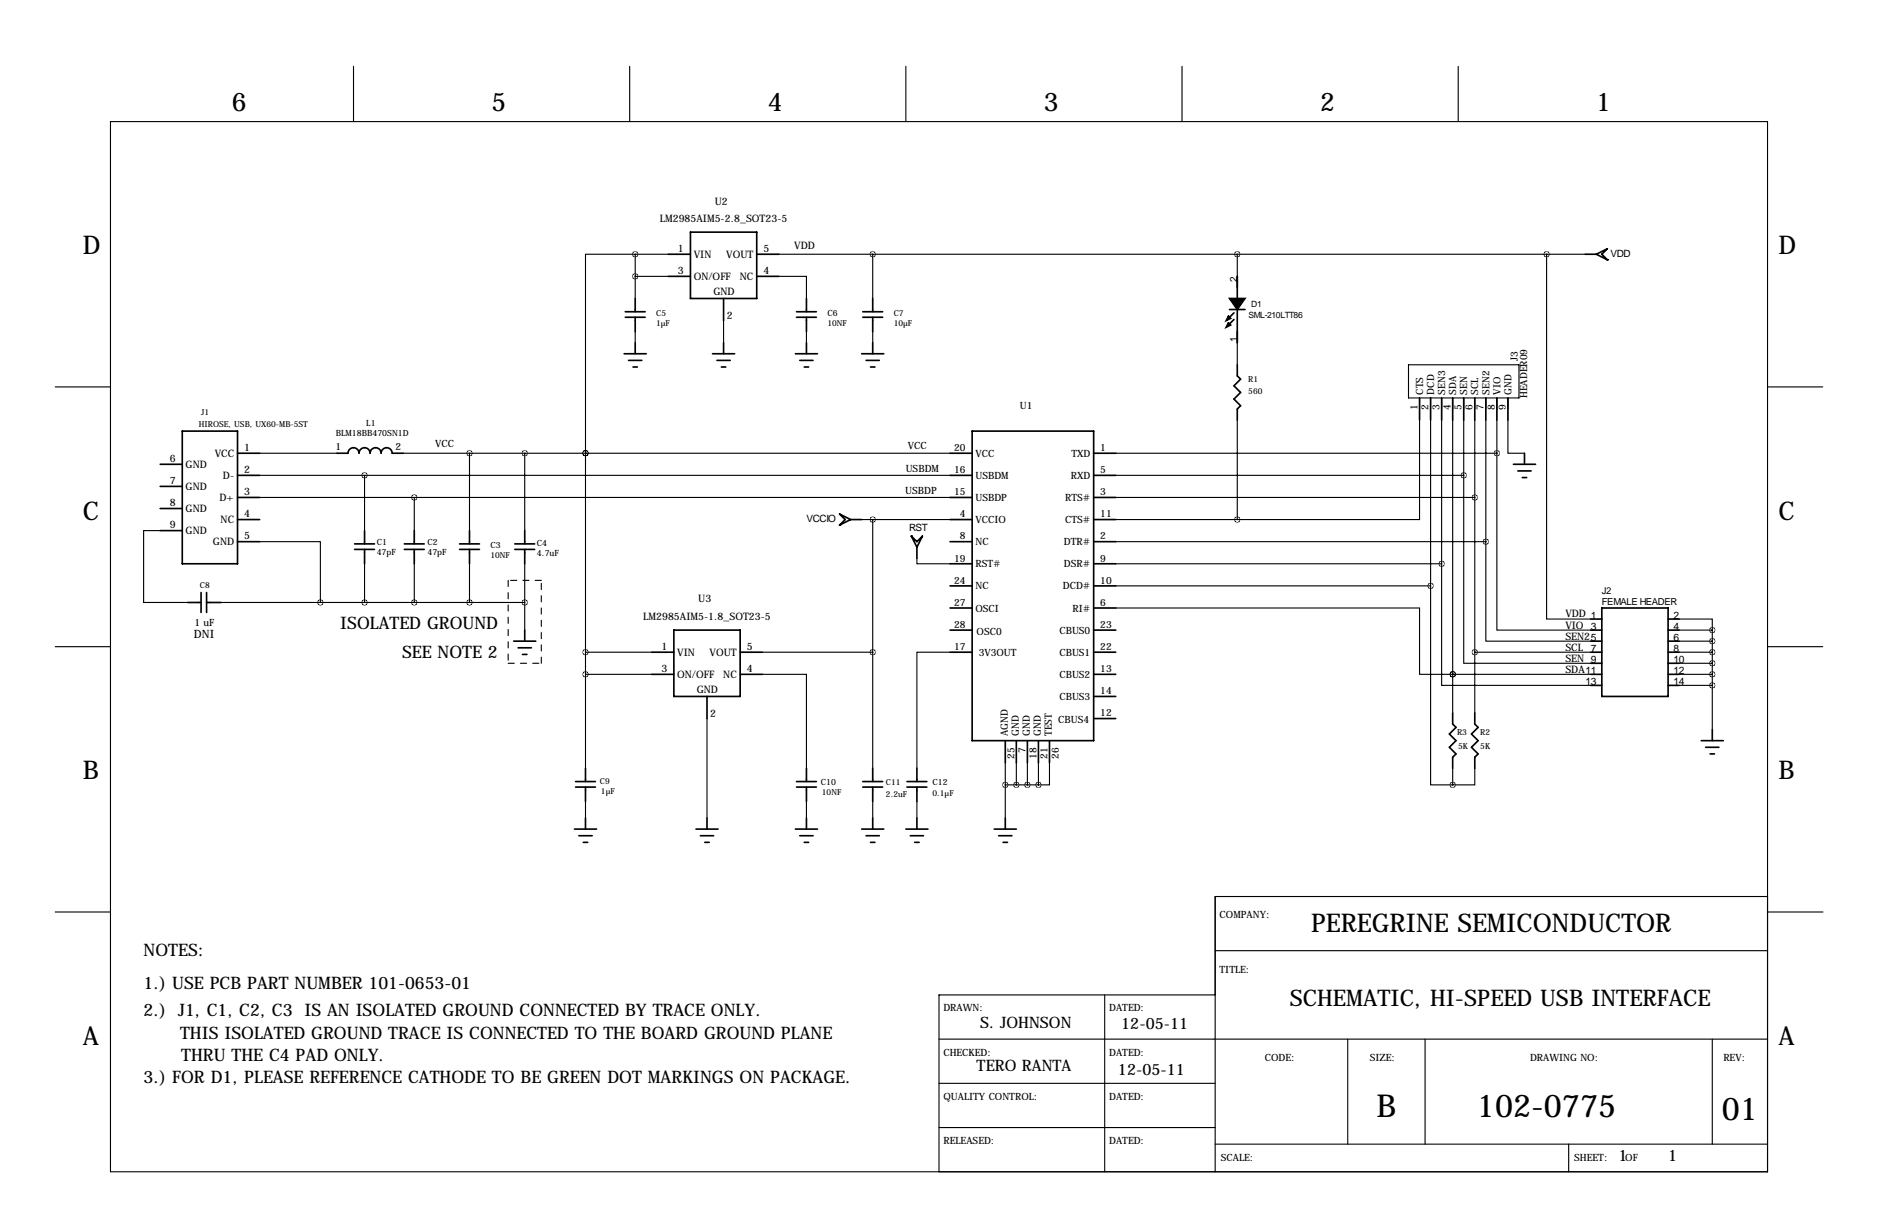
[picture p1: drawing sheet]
<svg xmlns="http://www.w3.org/2000/svg" width="432mm" height="279mm" viewBox="0 0 432 279" stroke-linecap="round" stroke-linejoin="round" font-family="sans-serif">
<g fill="none" stroke="#000" stroke-width=".25">
<path d="M81.3 15.2v12.7M144.8 15.2v12.7M208.3 15.2v12.7M271.8 15.2v12.7M335.3 15.2v12.7M25.4 27.9h381v241.3h-381zM146 58.4h-11.4v45.7M146 58.4v10.2M146 58.4h7.7M179.1 58.4h185.4M200.7 58.4v10.2M284.5 58.4v5.1"/>
<path d="M355.6 58.4v83.8h10.2M146 76.2v2.5M146 63.5h7.7M166.4 73.7v5M179.1 63.5h6.3v5.1M185.4 76.2v2.5M200.7 76.2v2.5M284.5 78.7v5.1M12.7 88.9h12.7M284.5 96.5v22.9M323.8 83.8h25.4v7.6h-25.4zM326.4 96.5v22.9h-41.9"/>
<path d="M326.4 91.4v2.6M328.9 91.4v2.6M328.9 96.5v38.1M331.5 91.4v2.6M331.5 96.5v33M334 91.4v2.6M334 96.5v67.3M336.5 91.4v2.6M336.5 96.5v12.7M339.1 91.4v2.6M339.1 96.5v67.3M341.6 91.4v2.6"/>
<path d="M341.6 96.5v28M344.2 91.4v2.6M344.2 96.5v7.6M346.7 96.5v7.6h3.8M346.7 91.4v2.6M406.4 88.9h12.7M59.7 109.2h158.7M59.7 114.3h158.7M59.7 104.1h17.8M83.8 109.2v12.7M92.7 104.1h125.7M95.2 114.3v7.6"/>
<path d="M107.9 104.1v17.8M120.6 104.1v17.8M134.6 104.1h.1M134.6 104.1v72.4M198.1 119.4h20.3M200.7 119.4v57.1M256.5 109.2h80M256.5 114.3h82.6M256.5 104.1h87.7M256.5 119.4h28M336.5 109.2v43.2h29.3M344.2 104.1v40.7h21.6"/>
<path d="M36.8 121.9h-3.8v16.5h10.2M50.8 138.4h69.8M59.7 124.5h14v13.9M83.8 129.5v8.9M95.2 129.5v8.9M107.9 129.5v8.9M120.6 129.5v15.3M210.8 128.3v1.2h7.6M256.5 139.7h69.9v15.2h7.6M256.5 124.5h85.1M256.5 129.5h75M256.5 134.6h72.4"/>
<path d="M328.9 134.6v45.7h5.1M331.5 129.5v28h34.3M341.6 124.5v22.8h24.2M12.7 148.6h12.7M134.6 149.9h15.3M134.6 154.9h15.3M175.3 154.9h10.1v21.6M175.3 149.9h25.4M218.4 149.9h-7.6v26.6M334 154.9h.1M334 154.9h31.8M339.1 149.9h26.7"/>
<path d="M386.1 142.2h7.6v2.6M386.1 144.8h7.6M386.1 147.3h7.6M386.1 149.9h7.6M386.1 152.4h7.6M386.1 154.9h7.6M386.1 157.5h7.6M393.7 144.8v22.8M406.4 148.6h12.7M162.6 165.1v22.9M231.1 175.3v12.7M233.7 175.3v5"/>
<path d="M236.2 175.3v5M238.8 175.3v5M241.3 175.3v5h-2.5M334 176.5v3.8M339.1 176.5v3.8h-5.1M134.6 184.1v3.9M185.4 184.1v3.9M200.7 184.1v3.9M210.8 184.1v3.9M231.1 180.3h7.7M12.7 209.5h12.7M279.4 218.4h127"/>
<path d="M406.4 206h-127v63.2M406.5 209.5h12.7M215.9 238.8h190.5M254 228.6v40.6M279.4 228.6h-63.5v40.6M309.9 238.8v24.1M327.7 238.8v24.1M393.7 238.8v24.1M215.9 248.9h63.5M215.9 259.1h63.5M279.4 262.9h127M360.7 262.9v6.3"/>
</g>
<path d="M116.8 133.3v19.1M124.5 133.3h-7.7M116.8 152.4h7.7M124.5 152.4v-19.1" fill="none" stroke="#000" stroke-width=".25" stroke-dasharray="1.4 1.4"/>
<g fill="none" stroke="#000" stroke-width=".38">
<path d="M153.7 58.4h5M158.7 53.3h15.3v15.3h-15.3zM174 58.4h5.1M364.5 58.4h2.5M367 58.4l2.6 1.3M367 58.4l2.6-1.2-1.3 1.2 1.3 1.3M369.6 59.7h.1M143.8 72.9h4.5M143.8 71.6h4.5M146 68.6v3M146 72.9v3.3M146 78.7v2.6"/>
<path d="M153.7 63.5h5M166.4 68.6v5.1M166.4 78.7v2.6M174 63.5h5.1M183.1 72.9h4.6M183.1 71.6h4.6M185.4 68.6v3M185.4 72.9v3.3M185.4 78.7v2.6M198.4 72.9h4.5M198.4 71.6h4.5M200.7 68.6v3"/>
<path d="M200.7 72.9v3.3M200.7 78.7v2.6M282.7 71.1h3.6M283.7 71.9l-1.5 1.5M283.7 73.4l-1.5 1.5M284.5 63.5v5.1M284.5 71.1v7.6M41.9 99.1h12.7v30.4h-12.7zM143.5 81.3h5.1M144.5 82.8h3.1M145.5 84.3h1.1M163.8 81.3h5.1"/>
<path d="M164.8 82.8h3.1M165.9 84.3h1M182.9 81.3h5.1M183.9 82.8h3M184.9 84.3h1M198.1 81.3h5.1M199.1 82.8h3.1M200.2 84.3h1M223.5 99.1h28v71.1h-28zM284.5 83.8v2.6l.7 .7-1.5 1.5 1.5 1.6-1.5 1.5 1.5 1.5-.7 .8v2.5M326.4 91.4v5.1M328.9 91.4v5.1"/>
<path d="M331.5 91.4v5.1M334 91.4v5.1M336.5 91.4v5.1M339.1 91.4v5.1M341.6 91.4v5.1M344.2 91.4v5.1M346.7 91.4v5.1M36.8 106.7h5.1M36.8 111.8h5.1M36.8 116.8h5.1M54.6 104.1h5.1M54.6 109.2h5.1"/>
<path d="M54.6 114.3h5.1M54.6 119.4h5.1M77.5 104.1h2.5a1.27 1.27 0 0 1 1.3-1.2 1.27 1.27 0 0 1 1.2 1.2 1.27 1.27 0 0 1 1.3-1.2 1.27 1.27 0 0 1 1.3 1.2 1.27 1.27 0 0 1 1.3-1.2 1.27 1.27 0 0 1 1.2 1.2 1.27 1.27 0 0 1 1.3-1.2 1.27 1.27 0 0 1 1.3 1.2h2.5M195.6 119.4h2.5M195.6 119.4l-2.6 1.3M195.6 119.4l-2.6-1.3 1.3 1.3-1.3 1.3M218.4 104.1h5.1M218.4 109.2h5.1M218.4 114.3h5.1M218.4 119.4h5.1M251.5 104.1h5M251.5 109.2h5"/>
<path d="M251.5 114.3h5M251.5 119.4h5M348 106.7h5.1M349 108.2h3M350 109.7h1M350.5 104.1v2.6M36.8 121.9h5.1M43.2 138.4h3M46.2 136.1v4.6M47.5 138.4h3.3M47.5 136.1v4.6M54.6 124.5h5.1"/>
<path d="M81.5 126.2h4.6M81.5 125h4.6M83.8 121.9v3.1M83.8 126.2v3.3M93 126.2h4.5M93 125h4.5M95.2 121.9v3.1M95.2 126.2v3.3M105.7 126.2h4.5M105.7 125h4.5M107.9 121.9v3.1M107.9 126.2v3.3"/>
<path d="M118.4 126.2h4.5M118.4 125h4.5M120.6 121.9v3.1M120.6 126.2v3.3M193 120.7h.1M209.5 123.2h.1M209.5 123.2l1.3 2.5M209.5 123.2l1.3 1.3 1.3-1.3-1.3 2.5M210.8 125.7v2.6M218.4 139.7h5.1M218.4 124.5h5.1M218.4 129.5h5.1"/>
<path d="M218.4 134.6h5.1M251.5 139.7h5M251.5 124.5h5M251.5 129.5h5M251.5 134.6h5M368.3 139.7h15.2v20.3h-15.2zM118.1 147.3h5.1M119.1 148.8h3.1M120.1 150.4h1.1M120.6 144.8v2.5M149.9 149.9h5M149.9 154.9h5"/>
<path d="M154.9 144.8h15.3v15.2h-15.3zM170.2 149.9h5.1M170.2 154.9h5.1M218.4 144.8h5.1M218.4 149.9h5.1M251.5 144.8h5M251.5 149.9h5M251.5 154.9h5M365.8 142.2h2.5M365.8 144.8h2.5M365.8 147.3h2.5M365.8 149.9h2.5"/>
<path d="M365.8 152.4h2.5M365.8 154.9h2.5M365.8 157.5h2.5M383.5 142.2h2.6M383.5 144.8h2.6M383.5 147.3h2.6M383.5 149.9h2.6M383.5 152.4h2.6M383.5 154.9h2.6M383.5 157.5h2.6M132.3 179.6h4.6M134.6 176.5v3.1"/>
<path d="M162.6 160v5.1M183.1 179.6h4.6M185.4 176.5v3.1M198.4 179.6h4.5M200.7 176.5v3.1M208.5 179.6h4.6M210.8 176.5v3.1M231.1 170.2v5.1M233.7 170.2v5.1M236.2 170.2v5.1M238.8 170.2v5.1M241.3 170.2v5.1"/>
<path d="M251.5 160h5M251.5 165.1h5M334 163.8v2.6l.8 .7-1.6 1.6 1.6 1.5-1.6 1.5 1.6 1.5-.8 .8v2.5M339.1 163.8v2.6l.8 .7-1.6 1.6 1.6 1.5-1.6 1.5 1.6 1.5-.8 .8v2.5M391.2 170.2h5M392.2 171.7h3M393.2 173.2h1M393.7 167.6v2.6M132.1 190.5h5.1M132.3 180.8h4.6M133.1 192h3M134.1 193.5h1"/>
<path d="M134.6 180.8v3.3M134.6 188v2.5M160 190.5h5.1M161 192h3.1M162.1 193.5h1M162.6 188v2.5M182.9 190.5h5.1M183.1 180.8h4.6M183.9 192h3M184.9 193.5h1M185.4 180.8v3.3M185.4 188v2.5"/>
<path d="M198.1 190.5h5.1M198.4 180.8h4.5M199.1 192h3.1M200.2 193.5h1M200.7 180.8v3.3M200.7 188v2.5M208.3 190.5h5.1M208.5 180.8h4.6M209.3 192h3M210.3 193.5h1M210.8 180.8v3.3M210.8 188v2.5"/>
<path d="M228.6 190.5h5.1M229.6 192h3.1M230.6 193.5h1M231.1 188v2.5"/>
</g>
<path d="M282.4 74.2l.6 .5-1.1 .5zM282.4 72.6l.6 .6-1.1 .5zM282.7 68.6h3.6l-1.8 2.5z" fill="#000" stroke="#000" stroke-width=".38"/>
<path d="M231.1 180.3a.05 .05 0 0 0 .1 0 .05 .05 0 0 0-.1 0zM233.6 180.3a.05 .05 0 0 0 .1 0 .05 .05 0 0 0-.1 0zM236.2 180.3a.05 .05 0 0 0 .1 0 .05 .05 0 0 0-.1 0zM146 63.5a.05 .05 0 0 0 .1 0 .05 .05 0 0 0-.1 0zM83.8 109.2a.05 .05 0 0 0 .1 0 .05 .05 0 0 0-.1 0zM95.2 114.3a.05 .05 0 0 0 .1 0 .05 .05 0 0 0-.1 0zM107.9 104.1a.05 .05 0 0 0 .1 0 .05 .05 0 0 0-.1 0zM120.6 104.1a.05 .05 0 0 0 .1 0 .05 .05 0 0 0-.1 0zM238.7 180.3a.05 .05 0 0 0 .1 0 .05 .05 0 0 0-.1 0zM83.8 138.4a.05 .05 0 0 0 .1 0 .05 .05 0 0 0-.1 0zM95.2 138.4a.05 .05 0 0 0 .1 0 .05 .05 0 0 0-.1 0zM107.9 138.4a.05 .05 0 0 0 .1 0 .05 .05 0 0 0-.1 0zM73.6 138.4a.05 .05 0 0 0 .1 0 .05 .05 0 0 0-.1 0zM120.6 138.4a.05 .05 0 0 0 .1 0 .05 .05 0 0 0-.1 0zM200.6 58.4a.05 .05 0 0 0 .1 0 .05 .05 0 0 0-.1 0zM134.6 104.1a.05 .05 0 0 0 .1 0 .05 .05 0 0 0-.1 0zM134.6 104.1a.05 .05 0 0 0 .1 0 .05 .05 0 0 0-.1 0zM146 58.4a.05 .05 0 0 0 .1 0 .05 .05 0 0 0-.1 0zM284.4 58.4a.05 .05 0 0 0 .1 0 .05 .05 0 0 0-.1 0zM134.6 149.9a.05 .05 0 0 0 .1 0 .05 .05 0 0 0-.1 0zM134.6 154.9a.05 .05 0 0 0 .1 0 .05 .05 0 0 0-.1 0zM200.6 149.9a.05 .05 0 0 0 .1 0 .05 .05 0 0 0-.1 0zM200.6 119.4a.05 .05 0 0 0 .1 0 .05 .05 0 0 0-.1 0zM334 154.9a.05 .05 0 0 0 .1 0 .05 .05 0 0 0-.1 0zM339 149.9a.05 .05 0 0 0 .1 0 .05 .05 0 0 0-.1 0zM334 180.3a.05 .05 0 0 0 .1 0 .05 .05 0 0 0-.1 0zM344.1 104.1a.05 .05 0 0 0 .1 0 .05 .05 0 0 0-.1 0zM341.6 124.5a.05 .05 0 0 0 .1 0 .05 .05 0 0 0-.1 0zM339 114.3a.05 .05 0 0 0 .1 0 .05 .05 0 0 0-.1 0zM336.5 109.2a.05 .05 0 0 0 .1 0 .05 .05 0 0 0-.1 0zM334 154.9a.05 .05 0 0 0 .1 0 .05 .05 0 0 0-.1 0zM331.4 129.5a.05 .05 0 0 0 .1 0 .05 .05 0 0 0-.1 0zM328.9 134.6a.05 .05 0 0 0 .1 0 .05 .05 0 0 0-.1 0zM284.4 119.4a.05 .05 0 0 0 .1 0 .05 .05 0 0 0-.1 0z" fill="#000" stroke="#000" stroke-width="1.3"/>
<g font-size="7.3">
<text x="316.5" y="256.5">B</text>
<text x="339.6" y="256.5">102-0775</text>
<text x="395.9" y="257.3">01</text>
</g>
<g font-size="5.9">
<text x="53.3" y="25.4">6</text>
<text x="113" y="25.4">5</text>
<text x="176.5" y="25.4">4</text>
<text x="240" y="25.4">3</text>
<text x="303.5" y="25.4">2</text>
<text x="367" y="25.4">1</text>
<text x="19" y="58.4">D</text>
<text x="408.9" y="58.4">D</text>
<text x="19" y="119.4">C</text>
<text x="408.9" y="119.4">C</text>
<text x="19" y="179.1">B</text>
<text x="408.9" y="179.1">B</text>
<text x="301.5" y="214.2">PEREGRINE SEMICONDUCTOR</text>
<text x="19" y="240">A</text>
<text x="408.9" y="240">A</text>
</g>
<text font-size="5.3" x="296.5" y="231.2">SCHEMATIC, HI-SPEED USB INTERFACE</text>
<g font-size="4">
<text x="78.2" y="144.5">ISOLATED GROUND</text>
<text x="92.5" y="151.1">SEE NOTE 2</text>
<text x="33" y="219.7">NOTES:</text>
<text x="33" y="227.3">1.) USE PCB PART NUMBER 101-0653-01</text>
<text x="33" y="233.4">2.) J1, C1, C2, C3 IS AN ISOLATED GROUND CONNECTED BY TRACE ONLY.</text>
<text x="41.4" y="238.8">THIS ISOLATED GROUND TRACE IS CONNECTED TO THE BOARD GROUND PLANE</text>
<text x="41.7" y="243.8">THRU THE C4 PAD ONLY.</text>
<text x="33" y="248.9">3.) FOR D1, PLEASE REFERENCE CATHODE TO BE GREEN DOT MARKINGS ON PACKAGE.</text>
</g>
<g font-size="3.6">
<text x="225.4" y="236.2">S. JOHNSON</text>
<text x="257.8" y="236.5">12-05-11</text>
<text x="224.6" y="246.1">TERO RANTA</text>
<text x="257" y="246.9">12-05-11</text>
<text x="372.1" y="266.7">1</text>
<text x="383.5" y="266.7">1</text>
</g>
<text font-size="2.6" x="44.6" y="146.6">DNI</text>
<g font-size="2.4">
<text x="164.4" y="47">U2</text>
<text x="151.7" y="50.9">LM2985AIM5-2.8_SOT23-5</text>
<text x="155.9" y="57.9">1</text>
<text x="159.5" y="59.3">VIN</text>
<text x="167" y="59.3">VOUT</text>
<text x="175.5" y="57.9">5</text>
<text x="182.6" y="57.2">VDD</text>
<text x="155.9" y="63">3</text>
<text x="159.5" y="64.3">ON/OFF NC</text>
<text x="175.5" y="63">4</text>
<text x="164" y="67.9">GND</text>
<text x="167.1" y="73.3">2</text>
<text x="39" y="106.2">6</text>
<text x="42.7" y="107.5">GND</text>
<text x="49.4" y="105">VCC</text>
<text x="56.1" y="103.6">1</text>
<text x="39" y="111.3">7</text>
<text x="42.7" y="112.6">GND</text>
<text x="51.3" y="110.1">D-</text>
<text x="56.1" y="113.8">3</text>
<text x="56.1" y="108.7">2</text>
<text x="39" y="116.3">8</text>
<text x="42.7" y="117.7">GND</text>
<text x="50.5" y="115.1">D+</text>
<text x="56.1" y="118.9">4</text>
<text x="39" y="121.4">9</text>
<text x="42.7" y="122.8">GND</text>
<text x="49" y="125.3">GND</text>
<text x="50.7" y="120.2">NC</text>
<text x="56.1" y="124">5</text>
<text x="147.9" y="142.4">LM2985AIM5-1.8_SOT23-5</text>
<text x="160.6" y="138.4">U3</text>
<text x="359.9" y="141.7">VDD 1</text>
<text x="384.8" y="142.2">2</text>
<text x="152.1" y="149.4">1</text>
<text x="171.7" y="149.4">5</text>
<text x="359.9" y="144.5">VIO 3</text>
<text x="359.9" y="149.6">SCL 7</text>
<text x="359.9" y="147.1">SEN25</text>
<text x="384.8" y="144.8">4</text>
<text x="384.8" y="147.3">6</text>
<text x="384.8" y="149.9">8</text>
<text x="152.1" y="154.4">3</text>
<text x="155.7" y="150.7">VIN</text>
<text x="155.7" y="155.8">ON/OFF NC</text>
<text x="163.2" y="150.7">VOUT</text>
<text x="171.7" y="154.4">4</text>
<text x="359.9" y="152.1">SEN 9</text>
<text x="359.9" y="154.7">SDA11</text>
<text x="384.8" y="152.4">10</text>
<text x="384.8" y="154.9">12</text>
<text x="160.2" y="159.3">GND</text>
<text x="364.6" y="157.5">13</text>
<text x="384.8" y="157.5">14</text>
<text x="163.3" y="164.7">2</text>
</g>
<g font-size="2.3">
<text x="370.3" y="58.9">VDD</text>
<text x="284.5" y="64.8" transform="rotate(-90 284.5 64.8)">2</text>
<text x="284.5" y="78.7" transform="rotate(-90 284.5 78.7)">1</text>
<text x="349" y="82.9" transform="rotate(-90 349 82.9)">J3</text>
<text x="234.5" y="94">U1</text>
<text x="325.9" y="94.3" transform="rotate(-90 325.9 94.3)">1</text>
<text x="327.2" y="90.7" transform="rotate(-90 327.2 90.7)">CTS</text>
<text x="328.4" y="94.3" transform="rotate(-90 328.4 94.3)">2</text>
<text x="329.7" y="90.7" transform="rotate(-90 329.7 90.7)">DCD</text>
<text x="331" y="94.3" transform="rotate(-90 331 94.3)">3</text>
<text x="332.3" y="90.7" transform="rotate(-90 332.3 90.7)">SEN3</text>
<text x="333.5" y="94.3" transform="rotate(-90 333.5 94.3)">4</text>
<text x="334.8" y="90.7" transform="rotate(-90 334.8 90.7)">SDA</text>
<text x="336" y="94.3" transform="rotate(-90 336 94.3)">5</text>
<text x="337.4" y="90.7" transform="rotate(-90 337.4 90.7)">SEN</text>
<text x="338.6" y="94.3" transform="rotate(-90 338.6 94.3)">6</text>
<text x="339.9" y="90.7" transform="rotate(-90 339.9 90.7)">SCL</text>
<text x="341.1" y="94.3" transform="rotate(-90 341.1 94.3)">7</text>
<text x="342.4" y="90.7" transform="rotate(-90 342.4 90.7)">SEN2</text>
<text x="343.7" y="94.3" transform="rotate(-90 343.7 94.3)">8</text>
<text x="345" y="90.7" transform="rotate(-90 345 90.7)">VIO</text>
<text x="346.2" y="94.3" transform="rotate(-90 346.2 94.3)">9</text>
<text x="347.5" y="90.7" transform="rotate(-90 347.5 90.7)">GND</text>
<text x="351.1" y="91.5" transform="rotate(-90 351.1 91.5)">HEADER09</text>
<text x="77.2" y="103.5">1</text>
<text x="90.9" y="103.5">2</text>
<text x="100" y="102.7">VCC</text>
<text x="208.8" y="103.1">VCC</text>
<text x="219.4" y="103.6">20</text>
<text x="224.3" y="104.9">VCC</text>
<text x="246.3" y="104.9">TXD</text>
<text x="253" y="103.6">1</text>
<text x="208.1" y="113.5">USBDP</text>
<text x="208.3" y="108.5">USBDM</text>
<text x="219.4" y="108.7">16</text>
<text x="219.4" y="113.8">15</text>
<text x="224.3" y="110">USBDM</text>
<text x="246.2" y="110">RXD</text>
<text x="253" y="113.8">3</text>
<text x="253" y="108.7">5</text>
<text x="185.4" y="119.9">VCCIO</text>
<text x="220.7" y="118.9">4</text>
<text x="224.3" y="115.1">USBDP</text>
<text x="244.9" y="115.1">RTS#</text>
<text x="253" y="118.9">11</text>
<text x="209" y="121.9">RST</text>
<text x="220.7" y="124">8</text>
<text x="224.3" y="120.2">VCCIO</text>
<text x="224.3" y="125.3">NC</text>
<text x="244.6" y="125.3">DTR#</text>
<text x="244.9" y="120.2">CTS#</text>
<text x="253" y="124">2</text>
<text x="219.4" y="129">19</text>
<text x="224.3" y="130.3">RST#</text>
<text x="244.6" y="130.3">DSR#</text>
<text x="253" y="129">9</text>
<text x="219.4" y="134.1">24</text>
<text x="224.3" y="135.4">NC</text>
<text x="244.4" y="135.4">DCD#</text>
<text x="253" y="134.1">10</text>
<text x="44.7" y="143.8">1 uF</text>
<text x="219.4" y="139.2">27</text>
<text x="224.3" y="140.5">OSCI</text>
<text x="246.6" y="140.5">RI#</text>
<text x="253" y="139.2">6</text>
<text x="219.4" y="149.4">17</text>
<text x="219.4" y="144.3">28</text>
<text x="224.5" y="145.8">OSC0</text>
<text x="243.6" y="145.6">CBUS0</text>
<text x="253" y="149.4">22</text>
<text x="253" y="144.3">23</text>
<text x="225" y="150.7">3V3OUT</text>
<text x="243.6" y="155.7">CBUS2</text>
<text x="243.6" y="150.7">CBUS1</text>
<text x="253" y="154.4">13</text>
<text x="243.6" y="160.8">CBUS3</text>
<text x="253" y="159.5">14</text>
<text x="243.3" y="166.2">CBUS4</text>
<text x="253" y="164.6">12</text>
<text x="231.7" y="169.2" transform="rotate(-90 231.7 169.2)">AGND</text>
<text x="234.2" y="169.2" transform="rotate(-90 234.2 169.2)">GND</text>
<text x="235.8" y="173" transform="rotate(-90 235.8 173)">7</text>
<text x="236.8" y="169.2" transform="rotate(-90 236.8 169.2)">GND</text>
<text x="239.3" y="169.2" transform="rotate(-90 239.3 169.2)">GND</text>
<text x="241.9" y="169.2" transform="rotate(-90 241.9 169.2)">TEST</text>
<text x="233.3" y="174.3" transform="rotate(-90 233.3 174.3)">25</text>
<text x="238.3" y="174.3" transform="rotate(-90 238.3 174.3)">18</text>
<text x="240.9" y="174.3" transform="rotate(-90 240.9 174.3)">21</text>
<text x="243.4" y="174.3" transform="rotate(-90 243.4 174.3)">26</text>
<text x="280.4" y="210.8">COMPANY:</text>
<text x="280.4" y="223.5">TITLE:</text>
<text x="216.9" y="232.4">DRAWN:</text>
<text x="255" y="232.4">DATED:</text>
<text x="216.9" y="242.6">CHECKED:</text>
<text x="255" y="242.6">DATED:</text>
<text x="290.8" y="243.8">CODE:</text>
<text x="315" y="243.8">SIZE:</text>
<text x="351.8" y="243.8">DRAWING NO:</text>
<text x="396.2" y="243.8">REV:</text>
<text x="216.9" y="252.7">QUALITY CONTROL:</text>
<text x="255" y="252.7">DATED:</text>
<text x="216.9" y="262.9">RELEASED:</text>
<text x="255" y="262.9">DATED:</text>
<text x="280.7" y="266.7">SCALE:</text>
<text x="361.9" y="266.7">SHEET:</text>
<text x="373.7" y="266.7">OF</text>
</g>
<g font-size="2.2">
<text x="368.3" y="136.4">J2</text>
<text x="368.3" y="138.9">FEMALE HEADER</text>
</g>
<g font-size="2">
<text x="287.7" y="70.6">D1</text>
<text x="190.2" y="72.6">C6</text>
<text x="287.1" y="73.2">SML-210LTT86</text>
<text x="77.2" y="100.2">BLM18BB470SN1D</text>
<text x="84.2" y="97.9">L1</text>
<text x="86.6" y="125.2">C1</text>
<text x="98.3" y="125.2">C2</text>
<text x="112.8" y="126">C3</text>
<text x="123.4" y="125.5">C4</text>
<text x="86.6" y="127.5">47pF</text>
<text x="98.3" y="127.5">47pF</text>
<text x="123.4" y="127.8">4.7uF</text>
<text x="188.7" y="180.3">C10</text>
<text x="214.4" y="180.3">C12</text>
</g>
<g font-size="1.9">
<text x="150.9" y="72.6">C5</text>
<text x="150.9" y="74.9">1µF</text>
<text x="190.2" y="74.9">10NF</text>
<text x="205.5" y="72.6">C7</text>
<text x="205.5" y="74.9">10µF</text>
<text x="287" y="87.9">R1</text>
<text x="46.2" y="95.2">J1</text>
<text x="287" y="90.4">560</text>
<text x="45.7" y="98">HIROSE, USB, UX60-MB-5ST</text>
<text x="112.8" y="128.3">10NF</text>
<text x="46" y="135.2">C8</text>
<text x="335" y="169">R3</text>
<text x="335.3" y="172">5K</text>
<text x="340.4" y="169">R2</text>
<text x="340.4" y="172">5K</text>
<text x="137.9" y="180.1">C9</text>
<text x="138.2" y="182.4">1µF</text>
<text x="189" y="182.6">10NF</text>
<text x="203.7" y="180.3">C11</text>
<text x="203.7" y="183.1">2.2uF</text>
<text x="214.4" y="182.9">0.1µF</text>
</g>
</svg>
